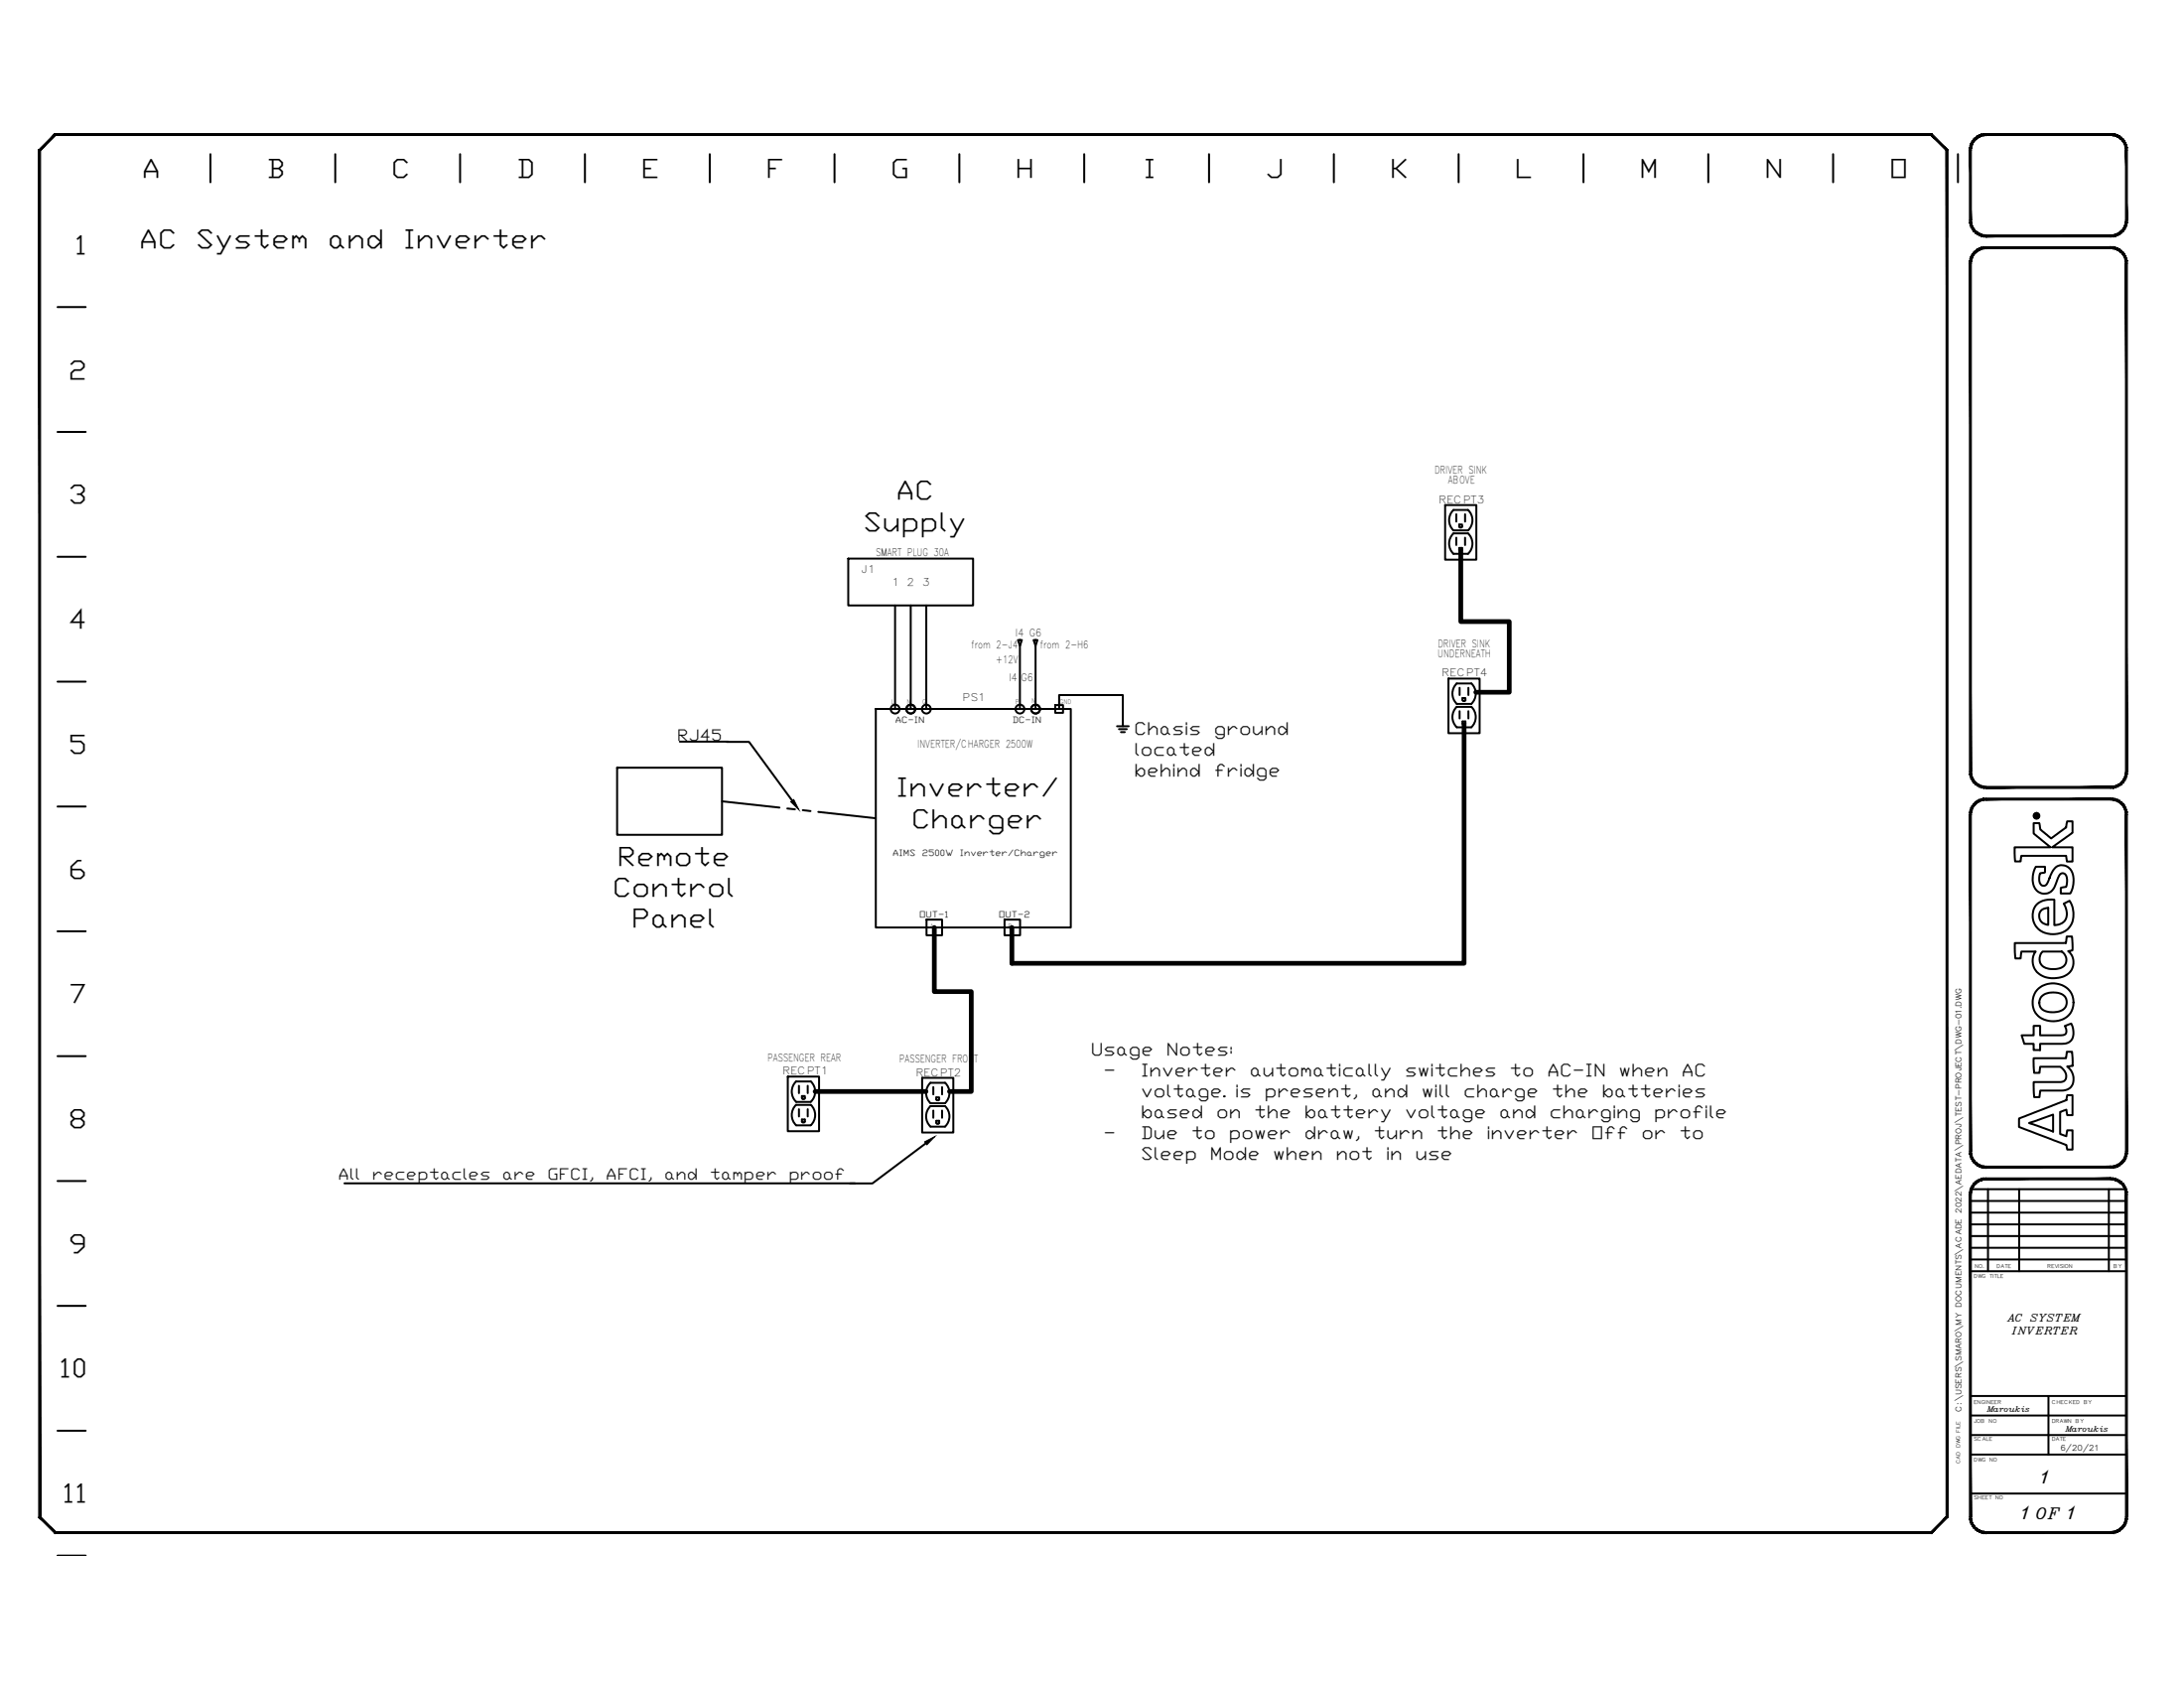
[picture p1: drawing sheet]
<svg xmlns="http://www.w3.org/2000/svg" width="279mm" height="216mm" viewBox="0 0 279 216" stroke-linecap="round" stroke-linejoin="round" font-family="sans-serif">
<!-- layer: TITLE -->
<g fill="#000" stroke="#000" stroke-width=".13">
<path d="M252 19.2l.2 9v-9zM252 19.2l.2 9h-.2z"/>
<path d="M253.8 17.1h.3v.2zM253.8 17.1v.3l.3-.1zM253.5 17.2l.3-.1v.3zM253.5 17.2v.2h.3zM253.2 17.3l.3-.1v.2zM253.2 17.3l.1 .2 .2-.1zM252.9 17.4l.3-.1 .1 .2zM252.9 17.4l.2 .2 .2-.1zM252.7 17.6l.2-.2 .2 .2zM252.7 17.6l.1 .2 .3-.2zM252.7 17.6l.1 .2h-.3zM252.5 17.8l.2 .2 .1-.2zM252.5 17.8l.2 .2-.4 .1zM252.3 18.1l.2 .1 .2-.2zM252.3 18.1l.2 .1-.4 .1zM252.1 18.3l.3 .1 .1-.2zM252.1 18.3l.3 .1-.4 .2zM252 18.6l.3 .1 .1-.3zM252 18.6l.3 .1-.3 .2zM252 18.9h.2l.1-.2zM252 18.9h.2l-.2 .3zM252.2 18.9l-.2 .3h.2z"/>
<path d="M254.1 17.3h15.9v-.2zM254.1 17.1h15.9l-15.9 .2z"/>
<path d="M272.1 18.9l.1 .3h-.3zM271.9 18.9v.3l.2-.3zM272.1 18.6v.3h-.2zM271.8 18.7l.1 .2 .2-.3zM272 18.3l.1 .3-.3 .1zM271.7 18.4l.1 .3 .2-.4zM271.8 18.1l.2 .2-.3 .1zM271.6 18.2l.1 .2 .1-.3zM271.6 17.8l.2 .3-.2 .1zM271.5 18l.1 .2v-.4zM271.4 17.6l.2 .2-.1 .2zM271.4 17.6l-.1 .2 .2 .2zM271.2 17.4l.2 .2-.1 .2zM271.2 17.4l-.1 .2 .2 .2zM270.9 17.3l.3 .1-.1 .2zM270.9 17.3l-.1 .2 .3 .1zM270.6 17.2l.3 .1-.1 .2zM270.6 17.2v.2l.2 .1zM270.3 17.1l.3 .1v.2zM270.3 17.1v.3h.3zM270 17.1h.3v.3zM270 17.1v.2l.3 .1z"/>
<path d="M271.9 19.2l.3 9v-9zM271.9 19.2l.3 9h-.3z"/>
<path d="M252 28.2h.2l-.2 .3zM252.2 28.2l-.2 .3h.2zM252 28.5h.2l-.2 .3zM252.2 28.5l-.2 .3 .3-.1zM252 28.8l.3-.1-.2 .4zM252.3 28.7l-.2 .4 .3-.1zM252.1 29.1l.3-.1-.1 .3zM252.4 29l-.1 .3 .2-.1zM252.3 29.3l.2-.1v.4zM252.5 29.2v.4l.2-.2zM252.5 29.6l.2-.2v.4zM252.7 29.4v.4l.1-.2zM252.8 29.6l.1 .4-.2-.2zM252.8 29.6l.1 .4 .2-.2zM253.1 29.8l.1 .3-.3-.1zM253.1 29.8l.1 .3 .1-.2zM253.3 29.9l.2 .3-.3-.1zM253.3 29.9l.2 .3v-.2zM253.5 30l.3 .3-.3-.1zM253.5 30l.3 .3v-.3zM253.8 30l.3 .3h-.3zM253.8 30l.3 .3v-.2z"/>
<path d="M252 33.7l.2 65v-65zM252 33.7l.2 65h-.2z"/>
<path d="M253.8 31.6h.3v.2zM253.8 31.6v.2h.3zM253.5 31.6h.3v.2zM253.5 31.6v.3l.3-.1zM253.2 31.8l.3-.2v.3zM253.2 31.8l.1 .2 .2-.1zM252.9 31.9l.3-.1 .1 .2zM252.9 31.9l.2 .2 .2-.1zM252.7 32.1l.2-.2 .2 .2zM252.7 32.1l.1 .2 .3-.2zM252.7 32.1l.1 .2h-.3zM252.5 32.3l.2 .1 .1-.1zM252.5 32.3l.2 .1-.4 .1zM252.3 32.5l.2 .2 .2-.3zM252.3 32.5l.2 .2-.4 .1zM252.1 32.8l.3 .1 .1-.2zM252.1 32.8l.3 .1-.4 .2zM252 33.1h.3l.1-.2zM252 33.1h.3l-.3 .3zM252 33.4h.2l.1-.3zM252 33.4h.2l-.2 .3zM252.2 33.4l-.2 .3h.2z"/>
<path d="M270 30.1l.3 .2h-.3zM270 30.1l.3 .2v-.3zM270.3 30l.3 .2-.3 .1zM270.3 30l.3 .2v-.2zM270.6 30l.3 .1-.3 .1zM270.6 30l.3 .1-.1-.2zM270.8 29.9l.4 .1-.3 .1zM270.8 29.9l.4 .1-.1-.2zM271.1 29.8h.3l-.2 .2zM271.1 29.8h.3l-.1-.2zM271.3 29.6h.3l-.2 .2zM271.3 29.6h.3l-.1-.2zM271.5 29.4l.3-.1-.2 .3zM271.6 29.2l-.1 .2 .3-.1zM271.6 29.2l.4-.1-.2 .2zM271.7 29l-.1 .2 .4-.1zM271.7 29l.4-.2-.1 .3zM271.8 28.7l-.1 .3 .4-.2zM271.8 28.7l.3-.2v.3zM271.9 28.5l-.1 .2 .3-.2zM272.2 28.2l-.1 .3h-.2zM271.9 28.2v.3l.3-.3z"/>
<path d="M254.1 31.8h15.9v-.2zM254.1 31.6h15.9l-15.9 .2z"/>
<path d="M254.1 30.3h15.9v-.2zM254.1 30.1h15.9l-15.9 .2z"/>
<path d="M272.1 33.4l.1 .3h-.3zM271.9 33.4v.3l.2-.3zM272.1 33.1v.3h-.2zM271.8 33.1l.1 .3 .2-.3zM272 32.8l.1 .3h-.3zM271.7 32.9l.1 .2 .2-.3zM271.8 32.5l.2 .3-.3 .1zM271.6 32.7l.1 .2 .1-.4zM271.6 32.3l.2 .2-.2 .2zM271.5 32.4l.1 .3v-.4zM271.4 32.1l.2 .2-.1 .1zM271.4 32.1l-.1 .2 .2 .1zM271.2 31.9l.2 .2-.1 .2zM271.2 31.9l-.1 .2 .2 .2zM270.9 31.8l.3 .1-.1 .2zM270.9 31.8l-.1 .2 .3 .1zM270.6 31.6l.3 .2-.1 .2zM270.6 31.6v.3l.2 .1zM270.3 31.6h.3v.3zM270.3 31.6v.2l.3 .1zM270 31.6h.3v.2zM270 31.6v.2h.3z"/>
<path d="M271.9 33.7l.3 65v-65zM271.9 33.7l.3 65h-.3z"/>
<path d="M252 98.7h.2l-.2 .3zM252.2 98.7l-.2 .3h.2zM252 99h.2l-.2 .3zM252.2 99l-.2 .3 .3-.1zM252 99.3l.3-.1-.2 .4zM252.3 99.2l-.2 .4 .3-.1zM252.1 99.6l.3-.1-.1 .4zM252.4 99.5l-.1 .4 .2-.2zM252.3 99.9l.2-.2v.4zM252.5 99.7v.4l.2-.2zM252.5 100.1l.2-.2v.4zM252.7 99.9v.4l.1-.2zM252.8 100.1l.1 .4-.2-.2zM252.8 100.1l.1 .4 .2-.2zM253.1 100.3l.1 .3-.3-.1zM253.1 100.3l.1 .3 .1-.2zM253.3 100.4l.2 .4-.3-.2zM253.3 100.4l.2 .4v-.3zM253.5 100.5l.3 .3h-.3zM253.5 100.5l.3 .3v-.2zM253.8 100.6l.3 .2h-.3zM253.8 100.6l.3 .2v-.2z"/>
<path d="M252 104.2l.2 43.1v-43.1zM252 104.2l.2 43.1h-.2z"/>
<path d="M253.8 102.1h.3v.2zM253.8 102.1v.3l.3-.1zM253.5 102.2l.3-.1v.3zM253.5 102.2v.2h.3zM253.2 102.3l.3-.1v.2zM253.2 102.3l.1 .2 .2-.1zM252.9 102.4l.3-.1 .1 .2zM252.9 102.4l.2 .2 .2-.1zM252.7 102.6l.2-.2 .2 .2zM252.7 102.6l.1 .2 .3-.2zM252.7 102.6l.1 .2h-.3zM252.5 102.8l.2 .2 .1-.2zM252.5 102.8l.2 .2-.4 .1zM252.3 103.1l.2 .1 .2-.2zM252.3 103.1l.2 .1-.4 .1zM252.1 103.3l.3 .1 .1-.2zM252.1 103.3l.3 .1-.4 .2zM252 103.6l.3 .1 .1-.3zM252 103.6l.3 .1-.3 .2zM252 103.9h.2l.1-.2zM252 103.9h.2l-.2 .3zM252.2 103.9l-.2 .3h.2z"/>
<path d="M254.1 102.1v.2l15.9-.2zM254.1 102.3l15.9-.2v.2z"/>
<path d="M254.1 100.6v.2l15.9-.2zM254.1 100.8l15.9-.2v.2z"/>
<path d="M270 100.6l.3 .2h-.3zM270 100.6l.3 .2v-.2zM270.3 100.6l.3 .2h-.3zM270.3 100.6l.3 .2v-.3zM270.6 100.5l.3 .1-.3 .2zM270.6 100.5l.3 .1-.1-.2zM270.8 100.4l.4 .1-.3 .1zM270.8 100.4l.4 .1-.1-.2zM271.1 100.3h.3l-.2 .2zM271.1 100.3h.3l-.1-.2zM271.3 100.1h.3l-.2 .2zM271.3 100.1h.3l-.1-.2zM271.5 99.9h.3l-.2 .2zM271.6 99.7l-.1 .2h.3zM271.6 99.7l.4-.1-.2 .3zM271.7 99.5l-.1 .2 .4-.1zM271.7 99.5l.4-.2-.1 .3zM271.8 99.2l-.1 .3 .4-.2zM271.8 99.2l.3-.2v.3zM271.9 99l-.1 .2 .3-.2zM271.9 99l.3-.3-.1 .3zM271.9 98.7v.3l.3-.3z"/>
<path d="M272.1 103.9l.1 .3h-.3zM271.9 103.9v.3l.2-.3zM272.1 103.6v.3h-.2zM271.8 103.7l.1 .2 .2-.3zM272 103.3l.1 .3-.3 .1zM271.7 103.4l.1 .3 .2-.4zM271.8 103.1l.2 .2-.3 .1zM271.6 103.2l.1 .2 .1-.3zM271.6 102.8l.2 .3-.2 .1zM271.5 103l.1 .2v-.4zM271.4 102.6l.2 .2-.1 .2zM271.4 102.6l-.1 .2 .2 .2zM271.2 102.4l.2 .2-.1 .2zM271.2 102.4l-.1 .2 .2 .2zM270.9 102.3l.3 .1-.1 .2zM270.9 102.3l-.1 .2 .3 .1zM270.6 102.2l.3 .1-.1 .2zM270.6 102.2v.2l.2 .1zM270.3 102.1l.3 .1v.2zM270.3 102.1v.3h.3zM270 102.1h.3v.3zM270 102.1v.2l.3 .1z"/>
<path d="M271.9 104.2l.3 43.1v-43.1zM271.9 104.2l.3 43.1h-.3z"/>
<path d="M252 147.3h.2l-.2 .3zM252.2 147.3l-.2 .3h.2zM252 147.6h.2l-.2 .3zM252.2 147.6l-.2 .3 .3-.1zM252 147.9l.3-.1-.2 .4zM252.3 147.8l-.2 .4 .3-.1zM252.1 148.2l.3-.1-.1 .3zM252.4 148.1l-.1 .3 .2-.1zM252.3 148.4l.2-.1v.4zM252.5 148.3v.4l.2-.2zM252.5 148.7l.2-.2v.4zM252.7 148.5v.4l.1-.2zM252.8 148.7l.1 .4-.2-.2zM252.8 148.7l.1 .4 .2-.2zM253.1 148.9l.1 .3-.3-.1zM253.1 148.9l.1 .3 .1-.2zM253.3 149l.2 .3-.3-.1zM253.3 149l.2 .3v-.2zM253.5 149.1l.3 .3-.3-.1zM253.5 149.1l.3 .3v-.3zM253.8 149.1l.3 .3h-.3zM253.8 149.1l.3 .3v-.2z"/>
<path d="M252 152.8l.2 41.2v-41.2zM252 152.8l.2 41.2h-.2z"/>
<path d="M253.8 150.7h.3v.2zM253.8 150.7v.2h.3zM253.5 150.7h.3v.2zM253.5 150.7v.3l.3-.1zM253.2 150.8l.3-.1v.3zM253.2 150.8l.1 .3 .2-.1zM252.9 151l.3-.2 .1 .3zM252.9 151l.2 .2 .2-.1zM252.7 151.2l.2-.2 .2 .2zM252.7 151.2l.1 .2 .3-.2zM252.7 151.2l.1 .2h-.3zM252.5 151.4l.2 .1 .1-.1zM252.5 151.4l.2 .1-.4 .1zM252.3 151.6l.2 .2 .2-.3zM252.3 151.6l.2 .2-.4 .1zM252.1 151.9l.3 .1 .1-.2zM252.1 151.9l.3 .1-.4 .2zM252 152.2h.3l.1-.2zM252 152.2h.3l-.3 .3zM252 152.5h.2l.1-.3zM252 152.5h.2l-.2 .3zM252.2 152.5l-.2 .3h.2z"/>
<path d="M254.1 150.7v.2l15.9-.2zM254.1 150.9l15.9-.2v.2z"/>
<path d="M254.1 149.2v.2l15.9-.2zM254.1 149.4l15.9-.2v.2z"/>
<path d="M270 149.2l.3 .2h-.3zM270 149.2l.3 .2v-.3zM270.3 149.1l.3 .2-.3 .1zM270.3 149.1l.3 .2v-.2zM270.6 149.1l.3 .1-.3 .1zM270.6 149.1l.3 .1-.1-.2zM270.8 149l.4 .1-.3 .1zM270.8 149l.4 .1-.1-.2zM271.1 148.9h.3l-.2 .2zM271.1 148.9h.3l-.1-.2zM271.3 148.7h.3l-.2 .2zM271.3 148.7h.3l-.1-.2zM271.5 148.5l.3-.1-.2 .3zM271.6 148.3l-.1 .2 .3-.1zM271.6 148.3l.4-.1-.2 .2zM271.7 148.1l-.1 .2 .4-.1zM271.7 148.1l.4-.2-.1 .3zM271.8 147.8l-.1 .3 .4-.2zM271.8 147.8l.3-.2v.3zM271.9 147.6l-.1 .2 .3-.2zM271.9 147.6l.3-.3-.1 .3zM271.9 147.3v.3l.3-.3z"/>
<path d="M272.1 152.5l.1 .3h-.3zM271.9 152.5v.3l.2-.3zM272.1 152.2v.3h-.2zM271.8 152.2l.1 .3 .2-.3zM272 151.9l.1 .3h-.3zM271.7 152l.1 .2 .2-.3zM271.8 151.6l.2 .3-.3 .1zM271.6 151.8l.1 .2 .1-.4zM271.6 151.4l.2 .2-.2 .2zM271.5 151.5l.1 .3v-.4zM271.4 151.2l.2 .2-.1 .1zM271.4 151.2l-.1 .2 .2 .1zM271.2 151l.2 .2-.1 .2zM271.2 151l-.1 .2 .2 .2zM270.9 150.8l.3 .2-.1 .2zM270.9 150.8l-.1 .3 .3 .1zM270.6 150.7l.3 .1-.1 .3zM270.6 150.7v.3l.2 .1zM270.3 150.7h.3v.3zM270.3 150.7v.2l.3 .1zM270 150.7h.3v.2zM270 150.7v.2h.3z"/>
<path d="M271.9 152.8l.3 41.2v-41.2zM271.9 152.8l.3 41.2h-.3z"/>
<path d="M249 19.3v174.7l.2 .1zM249 19.3l.2-.1v174.9zM247 17.3l2 2 .2-.1zM247.1 17.1l2.1 2.1-2.2-1.9zM7.1 17.3h239.9l.1-.2zM7 17.1h240.1l-240 .2zM7 17.1l-1.8 2.2 1.9-2zM7 17.1l-1.8 2.2-.3-.1zM4.9 19.2l.3 174.8v-174.7zM4.9 19.2l.3 174.8-.3 .1zM4.9 194.1l2.2 1.8-1.9-1.9zM4.9 194.1l2.2 1.8-.1 .2zM7.1 195.9l-.1 .2 240-.2zM7 196.1l240-.2 .1 .2zM247 195.9l.1 .2 1.9-2.1zM249 194l.2 .1-2.1 2z"/>
<path d="M252 194h.2l-.2 .3zM252.2 194l-.2 .3h.2zM252 194.3h.2l-.2 .3zM252.2 194.3l-.2 .3h.3zM252 194.6h.3l-.2 .3zM252.3 194.6l-.2 .3 .3-.1zM252.1 194.9l.3-.1-.1 .4zM252.4 194.8l-.1 .4 .2-.2zM252.3 195.2l.2-.2v.4zM252.5 195v.4l.2-.1zM252.5 195.4l.2-.1v.3zM252.7 195.3v.3l.1-.2zM252.8 195.4l.1 .4-.2-.2zM252.8 195.4l.1 .4 .2-.2zM253.1 195.6l.1 .4-.3-.2zM253.1 195.6l.1 .4 .1-.3zM253.3 195.7l.2 .4-.3-.1zM253.3 195.7l.2 .4v-.3zM253.5 195.8l.3 .3h-.3zM253.5 195.8l.3 .3v-.2zM253.8 195.9l.3 .2h-.3zM253.8 195.9l.3 .2v-.2z"/>
<path d="M254.1 195.9v.2l15.9-.2zM254.1 196.1l15.9-.2v.2z"/>
<path d="M270 195.9l.3 .2h-.3zM270 195.9l.3 .2v-.2zM270.3 195.9l.3 .2h-.3zM270.3 195.9l.3 .2v-.3zM270.6 195.8l.3 .2-.3 .1zM270.6 195.8l.3 .2-.1-.3zM270.8 195.7l.4 .1-.3 .2zM270.8 195.7l.4 .1-.1-.2zM271.1 195.6h.3l-.2 .2zM271.1 195.6h.3l-.1-.2zM271.3 195.4h.3l-.2 .2zM271.3 195.4h.3l-.1-.1zM271.5 195.3l.3-.1-.2 .2zM271.6 195l-.1 .3 .3-.1zM271.6 195l.4-.1-.2 .3zM271.7 194.8l-.1 .2 .4-.1zM271.7 194.8l.4-.2-.1 .3zM271.8 194.6l-.1 .2 .4-.2zM271.8 194.6l.3-.3v.3zM271.9 194.3l-.1 .3 .3-.3zM271.9 194.3l.3-.3-.1 .3zM271.9 194v.3l.3-.3z"/>
</g>
<g fill="none" stroke="#000" stroke-width=".25">
<path d="M249.1 19.2v11.1M252.1 152.1h19.9M252.1 153.6h19.9M252.1 155.1h19.9M252.1 156.6h19.9M252.1 158.1h19.9M252.1 159.6h19.9M254.3 152.1v10.5M258.3 152.1v10.5M269.8 152.1v10.5M249.1 178.6v15.4M252.1 162.6h19.9"/>
<path d="M252.1 161.1h19.9M252.1 178.6h19.9M262.1 178.6v7.4M252.1 181h19.9M252.1 183.5h19.9M252.1 186h19.9M252.1 191h19.9"/>
</g>
<!-- layer: 0 -->
<path d="M260.2 105.3h.7l.1 .8 1.4 1.1 1.9-1.4 .2-.7h.6v1.4l-2.6 1.9h2.6v1.8h-.7l-.1-.7h-5.7l-.1 .7h-.7l-.1-1.8h4.6l-2.1-1.8zM260.4 110.9h1.2v.7h-.1a.43 .43 0 0 0-.5 .1 .43 .43 0 0 0-.1 .4v.3a.65 .65 0 0 0 .1 .7 .65 .65 0 0 0 .7 .1 2.71 2.71 0 0 0 .6-1.3 1.51 1.51 0 0 1 1.5-1.2 1.7 1.7 0 0 1 1.5 2.1l-.3 1.2a.35 .35 0 0 1-.2 .3 .35 .35 0 0 1-.3 0h-.9v-.7l.7-.2 .1-.5a.95 .95 0 0 0-.5-1.2 .98 .98 0 0 0-.7 .9 1.95 1.95 0 0 1-1.3 1.7 1.64 1.64 0 0 1-1.8-2.1l.1-.7zM260.6 115.6a2.64 2.64 0 0 1 2.2-.5v3.2a1.44 1.44 0 0 0 1.5-2l-.3-.7 .7-.4a.74 .74 0 0 1 .4 .8 2.54 2.54 0 0 1-1.9 3.4 2.47 2.47 0 0 1-3.1-2.5l.1-.7zM261.1 116.4a1 1 0 0 1 .9-.2v2.1a1.12 1.12 0 0 1-1-.7 1.12 1.12 0 0 1 .1-1.2zM257.8 120.6h6.5l.1-.8h.7v1.7l-.5 .2a1.94 1.94 0 0 1 .5 2.1 1.94 1.94 0 0 1-1.8 1.3 2.57 2.57 0 0 1-3.2-1.9l-.1-.4a1.75 1.75 0 0 1 .4-1.1h-1.8l-.1 .9h-.7zM258.6 132.4h1.6v-.8a.24 .24 0 0 1 0-.4h.8v1.2h2.5a.65 .65 0 0 0 .7-.2 .65 .65 0 0 0 .1-.7l-.2-.3 .8-.3a1.99 1.99 0 0 1 0 2.3 3.2 3.2 0 0 1-2 .3h-1.9v.8h-.8v-.8h-1a.19 .19 0 0 1-.3 0 .19 .19 0 0 1 0-.2zM260.2 135.4h4.1l.1-.9h.7l.1 1.8-.7 .1a1.85 1.85 0 0 1 .3 2.8 4.8 4.8 0 0 1-2.5 .3h-1a.18 .18 0 0 0-.2 0 .18 .18 0 0 0-.1 .2l-.1 .6h-.7v-1.9h2.7a1.47 1.47 0 0 0 1.4-.4 1.38 1.38 0 0 0-.8-1.6h-2.5l-.1 .8h-.7zM260.7 126.5a2.8 2.8 0 0 1 4.4 .8 2.43 2.43 0 0 1-2.7 3.3 2.41 2.41 0 0 1-2.2-1.5 2.41 2.41 0 0 1 .5-2.6zM261.2 127.4a2.36 2.36 0 0 1 3 .1 1.26 1.26 0 0 1 0 1.4 1.26 1.26 0 0 1-1.2 .5 1.7 1.7 0 0 1-2.1-.8 1.22 1.22 0 0 1 .3-1.2zM261.3 121.7h1.9a1.02 1.02 0 0 1 1 .4 1.02 1.02 0 0 1 .1 1.1 1.72 1.72 0 0 1-2 .7 1.31 1.31 0 0 1-1.3-.7 1.31 1.31 0 0 1 .3-1.5zM258.3 143.1l5.8-2.3a.22 .22 0 0 0 .3-.2l.1-.5h.6v2.5h-.6l-.1-.7-.8 .3v2.8l.7 .3 .2-.7h.6v2.4h-.6l-.1-.3a.38 .38 0 0 0-.4-.4l-5.7-2.2zM259.6 143.6l3.1-1v2.1z" fill="none" stroke="#000" stroke-width=".25"/>
<!-- layer: LAYER_1 -->
<g fill="none" stroke="#000" stroke-width=".25">
<path d="M260.4 104.3l.1-.1v.1l.2-.1-.2 .2 .2 .1h-.4z"/>
<circle cx="260.4" cy="104.4" r=".08"/>
<circle cx="260.5" cy="104.4" r=".32"/>
<circle cx="260.5" cy="104.3" r=".37"/>
</g>
<!-- layer: SYMS -->
<g fill="none" stroke="#000" stroke-width=".25">
<path d="M108.5 71.4h16v6h-16zM184.9 64.6h4v7h-4zM185.9 65.2h1.9a1.8 1.8 0 0 1 0 2.6h-1.9M185.9 68.2h1.9a1.8 1.8 0 0 1 0 2.6h-1.9M185.9 65.2a1.8 1.8 0 0 0 0 2.6M185.9 68.2a1.8 1.8 0 0 0 0 2.6M186.3 65.8v.9M186.3 68.8v.9M187.1 67.3l-.2 .2-.2-.1v-.3h.3v.2M187.1 70.3l-.2 .2-.2-.1v-.3h.3v.2M187.4 65.8v.9M187.4 68.8v.9"/>
<path d="M112 90.7h25v27.9h-25zM130.2 81.9h.5l-.2 .7zM132.2 81.9h.5l-.2 .7zM135 90.2h1v1h-1zM142.9 92.9h1.5M143.1 93.3h1.1M143.4 93.6h.5M185.3 86.8h4v7h-4zM186.4 90h1.8M186.4 90.4h1.8M186.4 90a1.8 1.8 0 0 1 0-2.6h1.8a1.8 1.8 0 0 1 0 2.6M186.4 90.4a1.8 1.8 0 0 0 0 2.6h1.8a1.82 1.82 0 0 0 0-2.6"/>
<path d="M186.7 88v.9M186.7 91v.9M187.1 89.3h.4l-.1 .3h-.3zM187.1 92.3h.4l-.1 .3h-.3zM187.9 88v.9M187.9 91v.9M118.5 117.6h2v2h-2zM128.5 117.6h2v2h-2zM100.8 137.7h4v7h-4zM101.8 138.3a1.82 1.82 0 0 0 .1 2.6h1.8a1.8 1.8 0 0 0 0-2.6M101.9 138.3h1.8M102.2 138.9v.9"/>
<path d="M103.3 138.9v.9M118 137.9h4v7h-4zM119 138.5h1.9a1.8 1.8 0 0 1 0 2.6h-1.9a1.79 1.79 0 0 1 0-2.6zM119.4 139v1M120.5 139v1M101.8 141.3h1.9a1.8 1.8 0 0 1 0 2.6h-1.9a1.8 1.8 0 0 1 0-2.6zM102.2 141.9v.9M102.6 140.2h.4l-.1 .3h-.3zM102.6 143.2h.4l-.1 .3h-.3zM103.3 141.9v.9M119 144.1a1.8 1.8 0 0 1 0-2.6h1.9a1.8 1.8 0 0 1 0 2.6M119 144.1h1.9"/>
<path d="M119.4 142v1M120.2 140.6l-.2 .1h-.2v-.3h.3v.2M120.2 143.6l-.2 .1h-.2v-.3h.3v.2M120.5 142v1"/>
<circle cx="114.5" cy="90.7" r=".57"/>
<circle cx="116.5" cy="90.7" r=".57"/>
<circle cx="118.5" cy="90.7" r=".57"/>
<circle cx="130.5" cy="90.7" r=".57"/>
<circle cx="132.5" cy="90.7" r=".57"/>
</g>
<!-- layer: WIRES -->
<g fill="none" stroke="#000" stroke-width=".25">
<path d="M26.9 19.7v3.6M42.9 19.7v3.6M58.9 19.7v3.6M74.8 19.7v3.6M90.8 19.7v3.6M106.8 19.7v3.6M122.7 19.7v3.6M138.7 19.7v3.6M154.7 19.7v3.6M170.6 19.7v3.6M186.6 19.7v3.6M202.6 19.7v3.6"/>
<path d="M218.5 19.7v3.6M234.5 19.7v3.6M250.5 19.7v3.6M7.4 39.3h3.6M7.4 55.2h3.6M7.4 71.2h3.6M114.5 77.4v13.3M116.5 77.4v13.3M118.5 77.4v13.3M7.4 87.2h3.6M78.9 98.2h13.5v8.6h-13.5zM87 94.9h6.1"/>
<path d="M93 94.9h2.8l5.6 7.5M130.5 82.6v8.1M132.5 82.6v8.1M135.5 90.7v-1.8h8.1v4M7.4 103.2h3.6M7.4 119.1h3.6M92.4 102.5l7.3 .8M100.7 103.4l1 .1M102.7 103.6l1 .1M104.7 103.8l7.3 .9M7.4 135.1h3.6M7.4 151.1h3.6"/>
<path d="M44.1 151.4h65.3M118.4 146.2l-6.8 5.2h-2.9M156.6 140.2h.1M7.4 167h3.6M7.4 183h3.6M7.4 199h3.6"/>
</g>
<!-- layer: 120V_12AWG_3 -->
<path d="M186.9 70.5v9h6.2v9h-4.3M187.3 92.6v30.6h-57.8v-4.6M119.5 118.6v8.2h4.8v12.8h-2.8M104.3 139.6h14.2" fill="none" stroke="#000" stroke-width=".6"/>
<!-- layer: WIRES -->
<path d="M101.2 102.6l.3-.3 .7 1.3zM118.3 146l1.3-.6-1 1z" fill="#000" stroke="#000" stroke-width=".13"/>
<g font-size="3.4">
<text x="18.1" y="22.7">A</text>
<text x="34.1" y="22.7">B</text>
<text x="50.1" y="22.7">C</text>
<text x="66" y="22.7">D</text>
<text x="82" y="22.7">E</text>
<text x="98" y="22.7">F</text>
<text x="113.9" y="22.7">G</text>
<text x="129.9" y="22.7">H</text>
<text x="146.3" y="22.7">I</text>
<text x="161.9" y="22.7">J</text>
<text x="177.8" y="22.7">K</text>
<text x="193.8" y="22.7">L</text>
<text x="209.8" y="22.7">M</text>
<text x="225.7" y="22.7">N</text>
<text x="241.7" y="22.7">O</text>
<text x="9.6" y="32.5">1</text>
<text x="17.8" y="31.8">AC</text>
<text x="25" y="31.8">System</text>
<text x="41.9" y="31.8">and</text>
<text x="51.6" y="31.8">Inverter</text>
<text x="8.8" y="48.5">2</text>
<text x="8.8" y="64.4">3</text>
<text x="114.6" y="63.9">AC</text>
<text x="110.4" y="67.9">Supply</text>
<text x="8.8" y="80.4">4</text>
<text x="8.8" y="96.4">5</text>
<text x="114.6" y="101.9">Inverter/</text>
<text x="116.6" y="105.9">Charger</text>
<text x="8.8" y="112.3">6</text>
<text x="79" y="110.7">Remote</text>
<text x="78.4" y="114.7">Control</text>
<text x="80.8" y="118.7">Panel</text>
<text x="8.8" y="128.3">7</text>
<text x="8.8" y="144.3">8</text>
<text x="8.8" y="160.2">9</text>
<text x="7.6" y="176.2">10</text>
<text x="8" y="192.2">11</text>
</g>
<g font-size="2.2">
<text x="145.1" y="93.9">Chasis</text>
<text x="155.3" y="93.9">ground</text>
<text x="145.1" y="96.6">located</text>
<text x="145.1" y="99.3">behind</text>
<text x="155.3" y="99.3">fridge</text>
<text x="139.5" y="135">Usage</text>
<text x="141.1" y="137.7">-</text>
<text x="145.9" y="137.7">Inverter</text>
<text x="149.2" y="135">Notes:</text>
<text x="159.9" y="137.7">automatically</text>
<text x="179.7" y="137.7">switches</text>
<text x="193.1" y="137.7">to</text>
<text x="197.9" y="137.7">AC-IN</text>
<text x="207.1" y="137.7">when</text>
<text x="215.1" y="137.7">AC</text>
<text x="145.9" y="140.3">voltage</text>
<text x="145.9" y="143">based</text>
<text x="155.6" y="143">on</text>
<text x="158" y="140.3">is</text>
<text x="160.4" y="143">the</text>
<text x="161.8" y="140.3">present,</text>
<text x="166.8" y="143">battery</text>
<text x="175.4" y="140.3">and</text>
<text x="179.7" y="143">voltage</text>
<text x="181.9" y="140.3">will</text>
<text x="187.2" y="140.3">charge</text>
<text x="191.8" y="143">and</text>
<text x="198.2" y="143">charging</text>
<text x="198.5" y="140.3">the</text>
<text x="204.9" y="140.3">batteries</text>
<text x="211.6" y="143">profile</text>
<text x="141.1" y="145.6">-</text>
<text x="145.9" y="145.6">Due</text>
<text x="145.9" y="148.3">Sleep</text>
<text x="152.4" y="145.6">to</text>
<text x="154.8" y="148.3">Mode</text>
<text x="157.2" y="145.6">power</text>
<text x="162.8" y="148.3">when</text>
<text x="166.8" y="145.6">draw,</text>
<text x="170.9" y="148.3">not</text>
<text x="175.7" y="145.6">turn</text>
<text x="177.3" y="148.3">in</text>
<text x="181.1" y="148.3">use</text>
<text x="183.7" y="145.6">the</text>
<text x="190.2" y="145.6">inverter</text>
<text x="203.6" y="145.6">Off</text>
<text x="210" y="145.6">or</text>
<text x="214.8" y="145.6">to</text>
</g>
<g font-size="2.1">
<text x="261.2" y="189.7">1</text>
<text x="258.7" y="194.3">1 OF 1</text>
</g>
<g font-size="2">
<text x="86.6" y="94.7">RJ45</text>
<text x="43.3" y="150.9">All</text>
<text x="47.6" y="150.9">receptacles</text>
<text x="64.2" y="150.9">are</text>
<text x="70" y="150.9">GFCI,</text>
<text x="77.5" y="150.9">AFCI,</text>
<text x="85" y="150.9">and</text>
<text x="90.8" y="150.9">tamper</text>
<text x="100.9" y="150.9">proof</text>
</g>
<g font-size="1.3">
<text x="183.5" y="60.6">DRIVER SINK</text>
<text x="184" y="64.3">RECPT3</text>
<text x="185.3" y="61.9">ABOVE</text>
<text x="112" y="71.2">SMART PLUG 30A</text>
<text x="110.2" y="73.2">J1</text>
<text x="114.1" y="75">1</text>
<text x="116" y="75">2</text>
<text x="118" y="75">3</text>
<text x="124.3" y="83">from 2-J4</text>
<text x="129.9" y="81.4">I4 G6</text>
<text x="133.1" y="82.9">from 2-H6</text>
<text x="183.9" y="82.8">DRIVER SINK</text>
<text x="123.1" y="89.6">PS1</text>
<text x="127.4" y="84.8">+12V</text>
<text x="129.1" y="87.2">I4</text>
<text x="130.6" y="87.2">G6</text>
<text x="183.9" y="84">UNDERNEATH</text>
<text x="184.4" y="86.5">RECPT4</text>
<text x="117.4" y="95.6">INVERTER/CHARGER 2500W</text>
<text x="98.2" y="135.8">PASSENGER REAR</text>
<text x="100.1" y="137.4">RECPT1</text>
<text x="115" y="135.9">PASSENGER FRONT</text>
<text x="117.1" y="137.6">RECPT2</text>
<text x="256.8" y="169.1">AC</text>
<text x="257.4" y="170.7">INVERTER</text>
<text x="259.7" y="169.1">SYSTEM</text>
</g>
<g font-size="1.1">
<text x="114.5" y="92.5">AC-IN</text>
<text x="129.5" y="92.5">DC-IN</text>
<text x="114.2" y="109.4">AIMS</text>
<text x="118" y="109.4">2500W</text>
<text x="122.8" y="109.4">Inverter/Charger</text>
<text x="117.6" y="117.3">OUT-1</text>
<text x="127.8" y="117.4">OUT-2</text>
</g>
<g font-size="1">
<text x="250.9" y="180.6" transform="rotate(-90 250.9 180.6)">C:\USERS\SMARO\MY DOCUMENTS\ACADE 2022\AEDATA\PROJ\TEST-PROJECT\DWG-01.DWG</text>
<text x="254.2" y="180.6">Maroukis</text>
<text x="263.6" y="185.5">6/20/21</text>
<text x="264.3" y="183.1">Maroukis</text>
</g>
<g font-size=".8">
<text x="129.9" y="90">P</text>
<text x="132" y="89.9">N</text>
<text x="135.6" y="90">GND</text>
<text x="114" y="90.1">L</text>
<text x="116" y="90.1">N</text>
<text x="118" y="90.1">G</text>
<text x="119" y="118.7">A</text>
<text x="129" y="118.7">B</text>
</g>
<g font-size=".7">
<text x="252.5" y="163.5">DWG TITLE</text>
<text x="252.6" y="162.1">NO.</text>
<text x="255.4" y="162.1">DATE</text>
<text x="261.9" y="162.1">REVISION</text>
<text x="270.3" y="162.1">BY</text>
<text x="252.5" y="179.5">ENGINEER</text>
<text x="262.5" y="179.5">CHECKED BY</text>
<text x="252.5" y="181.9">JOB NO</text>
<text x="252.5" y="184.3">SCALE</text>
<text x="262.5" y="181.9">DRAWN BY</text>
<text x="262.5" y="184.3">DATE</text>
<text x="250.7" y="187.3" transform="rotate(-90 250.7 187.3)">CAD DWG FILE</text>
<text x="252.5" y="186.9">DWG NO</text>
<text x="252.5" y="191.8">SHEET NO</text>
</g>
</svg>
